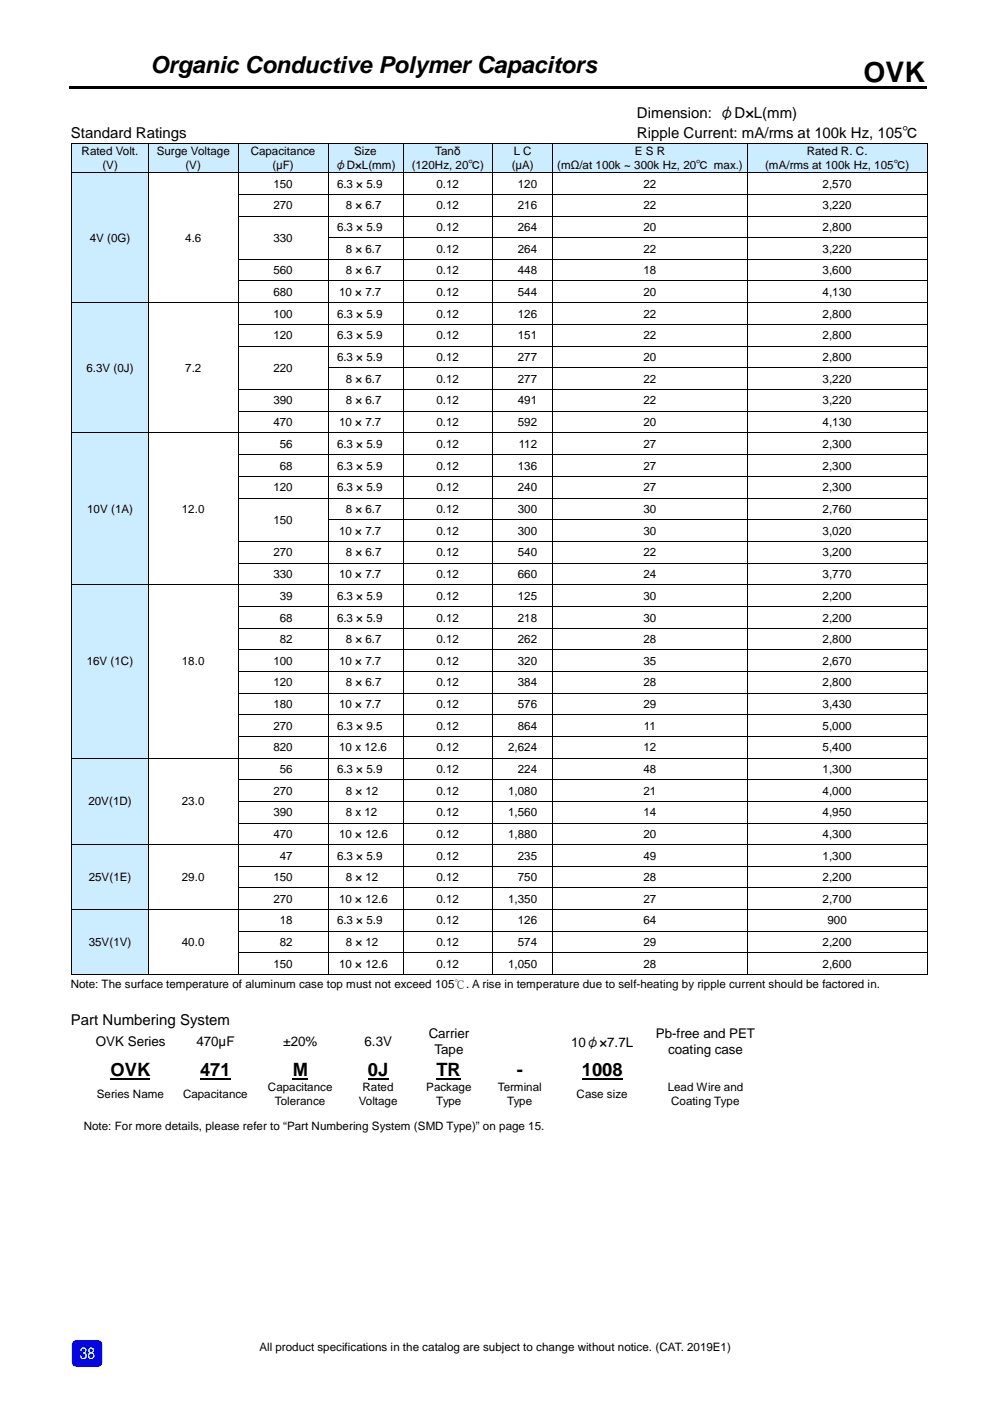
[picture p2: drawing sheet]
<svg xmlns="http://www.w3.org/2000/svg" width="210mm" height="297mm" viewBox="0 0 210 297" stroke-linecap="round" stroke-linejoin="round" font-family="sans-serif">
<path d="M14.8 18.3h16.6v.5h-16.6zM31.2 18.3h.5v.5h-.5zM31.7 18.3h136.2v.5h-136.2zM167.7 18.3h.5v.5h-.5zM168.2 18.3h28.3v.5h-28.3z" fill="#000"/>
<path d="M15.5 284.4l.7-.3h4.5a.92 .92 0 0 1 1 1v3.7a.89 .89 0 0 1-1 1h-4.5a.92 .92 0 0 1-1-1v-3.7z" fill-rule="evenodd" fill="#00f"/>
<g fill="#ccecff">
<path d="M15.3 30.5h16.1v6h-16.1z"/>
<path d="M15.7 30.6h15.3v2.9h-15.3z"/>
<path d="M15.7 33.5h15.3v2.8h-15.3z"/>
<path d="M31.5 30.5h19v6h-19z"/>
<path d="M32 30.6h18v2.9h-18z"/>
<path d="M32 33.5h18v2.8h-18z"/>
<path d="M50.5 30.5h19.1v6h-19.1z"/>
<path d="M51 30.6h18.1v2.9h-18.1z"/>
<path d="M51 33.5h18.1v2.8h-18.1z"/>
<path d="M69.6 30.5h15.8v6h-15.8z"/>
<path d="M70.1 30.5h14.9v2.8h-14.9z"/>
<path d="M70.1 33.3h14.9v3.2h-14.9z"/>
<path d="M85.5 30.5h19v6h-19z"/>
<path d="M85.9 30.5h18.1v2.8h-18.1z"/>
<path d="M85.9 33.3h18.1v3.2h-18.1z"/>
<path d="M104.5 30.5h12.7v6h-12.7z"/>
<path d="M105 30.6h11.7v2.9h-11.7z"/>
<path d="M105 33.5h11.7v2.8h-11.7z"/>
<path d="M117.2 30.5h41.3v6h-41.3z"/>
<path d="M117.7 30.5h40.3v2.8h-40.3z"/>
<path d="M117.7 33.3h40.3v3.2h-40.3z"/>
<path d="M158.5 30.5h38v6h-38z"/>
<path d="M159 30.5h37.1v2.8h-37.1z"/>
<path d="M159 33.3h37.1v3.2h-37.1z"/>
</g>
<path d="M15.2 30.3h.1v.1h-.1zM31.5 30.3h.1v.1h-.1zM50.5 30.3h.2v.1h-.2zM69.6 30.3h.1v.1h-.1zM85.4 30.3h.2v.1h-.2zM104.5 30.3h.1v.1h-.1zM117.2 30.3h.1v.1h-.1zM158.5 30.3h.1v.1h-.1zM196.5 30.3h.2v.1h-.2z" fill="#000"/>
<g fill="none" stroke="#000" stroke-width=".21">
<path d="M15.2 30.4v6.1M15.3 30.4h16.2M31.5 30.4v6.1M31.6 30.4h18.9M50.5 30.4v6.1M50.7 30.4h18.9M69.6 30.4v6.1M69.7 30.4h15.7M85.5 30.4v6.1M85.6 30.4h18.9M104.5 30.4v6.1M104.6 30.4h12.6"/>
<path d="M117.2 30.4v6.1M117.3 30.4h41.2M158.5 30.4v6.1M158.6 30.4h37.9M196.6 30.4v6.1"/>
</g>
<g fill="#ccecff">
<path d="M15.3 36.7h16.1v4.5h-16.1z"/>
<path d="M15.7 37.5h15.3v2.8h-15.3z"/>
</g>
<path d="M15.2 36.5h.1v.2h-.1zM31.5 36.5h.1v.2h-.1zM50.5 36.5h.2v.2h-.2zM69.6 36.5h.1v.2h-.1zM85.4 36.5h.2v.2h-.2zM104.5 36.5h.1v.2h-.1zM117.2 36.5h.1v.2h-.1zM158.5 36.5h.1v.2h-.1zM196.5 36.5h.2v.2h-.2z" fill="#000"/>
<g fill="none" stroke="#000" stroke-width=".21">
<path d="M15.2 36.7v4.5M15.3 36.6h16.2M31.5 36.7v4.5M31.6 36.6h18.9M50.5 36.7v4.5M50.7 36.6h18.9M69.6 36.7v4.5M69.7 36.6h15.7M85.5 36.7v4.5M85.6 36.6h18.9M104.5 36.7v4.5M104.6 36.6h12.6"/>
<path d="M117.2 36.7v4.5M117.3 36.6h41.2M158.5 36.7v4.5M158.6 36.6h37.9M196.6 36.7v4.5"/>
</g>
<g fill="#ccecff">
<path d="M15.3 41.3h16.1v4.5h-16.1z"/>
<path d="M15.7 42.1h15.3v2.8h-15.3z"/>
</g>
<path d="M15.2 41.2l.1 .1zM31.5 41.2v.1zM50.5 41.2l.1 .1zM69.6 41.2v.1zM85.4 41.2l.1 .1zM104.5 41.2l.1 .1zM117.2 41.2l.1 .1zM158.5 41.2v.1zM196.5 41.2l.2 .1z" fill="#000"/>
<path d="M15.3 41.2h16.2" fill="none" stroke="#ccecff" stroke-width=".21"/>
<g fill="none" stroke="#000" stroke-width=".21">
<path d="M15.2 41.3v4.5M31.5 41.3v4.5M50.5 41.3v4.5M50.6 41.2h19M69.6 41.3v4.5M69.6 41.2h15.8M85.5 41.3v4.5M85.5 41.2h19M104.5 41.3v4.5M104.6 41.2h12.6M117.2 41.3v4.5M117.3 41.2h41.2"/>
<path d="M158.5 41.3v4.5M158.5 41.2h38M196.6 41.3v4.5"/>
</g>
<g fill="#ccecff">
<path d="M15.3 45.8h16.1v9.1h-16.1z"/>
<path d="M15.7 49h15.3v2.8h-15.3z"/>
</g>
<g fill="#000">
<path d="M15.2 45.8h.1zM15.2 50.3l.1 .1zM31.5 50.3v.1zM50.5 45.8h.1zM50.5 50.3l.1 .1zM69.6 50.3v.1zM85.4 45.8h.1zM85.4 50.3l.1 .1zM104.5 45.8h.1zM104.5 50.3l.1 .1zM117.2 45.8h.1zM117.2 50.3l.1 .1z"/>
<path d="M158.5 50.3v.1zM196.5 45.8h.2zM196.5 50.3l.2 .1z"/>
</g>
<path d="M15.3 45.8h16.2" fill="none" stroke="#ccecff" stroke-width=".21"/>
<g fill="none" stroke="#000" stroke-width=".21">
<path d="M15.2 45.8v4.5M15.2 50.4v4.5M31.5 45.8v4.5M31.5 50.4v4.5M50.5 45.8v4.5M50.5 50.4v4.5M50.6 45.8h19M69.6 45.8v4.5M69.6 50.4v4.5M69.6 45.8h15.8M85.5 45.8v4.5l-15.9 .1M85.5 50.4v4.5"/>
<path d="M85.5 45.8h19M85.5 50.4h19M104.5 45.8v4.5M104.5 50.4v4.5M104.6 45.8h12.6M117.2 45.8v4.5l-12.6 .1M117.2 50.4v4.5M117.3 45.8h41.2M117.3 50.4h41.2M158.5 45.8v4.5M158.5 50.4v4.5M158.5 45.8h38"/>
<path d="M158.5 50.4h38M196.6 45.8v4.5M196.6 50.4v4.5"/>
</g>
<g fill="#ccecff">
<path d="M15.3 55h16.1v4.5h-16.1z"/>
<path d="M15.7 55.8h15.3v2.9h-15.3z"/>
</g>
<path d="M15.2 54.9l.1 .1zM31.5 54.9v.1zM50.5 54.9l.1 .1zM69.6 54.9v.1zM85.4 54.9l.1 .1zM104.5 54.9l.1 .1zM117.2 54.9l.1 .1zM158.5 54.9v.1zM196.5 54.9l.2 .1z" fill="#000"/>
<path d="M15.3 55h16.2" fill="none" stroke="#ccecff" stroke-width=".21"/>
<g fill="none" stroke="#000" stroke-width=".21">
<path d="M15.2 55v4.5M31.5 55v4.5M50.5 55v4.5M50.6 55h19M69.6 55v4.5M69.6 55h15.8M85.5 55v4.5M85.5 55h19M104.5 55v4.5M104.6 55h12.6M117.2 55v4.5M117.3 55h41.2"/>
<path d="M158.5 55v4.5M158.5 55h38M196.6 55v4.5"/>
</g>
<g fill="#ccecff">
<path d="M15.3 59.6h16.1v4.5h-16.1z"/>
<path d="M15.7 60.5h15.3v2.8h-15.3z"/>
</g>
<path d="M15.2 59.5l.1 .1zM31.5 59.5v.1zM50.5 59.5l.1 .1zM69.6 59.5v.1zM85.4 59.5l.1 .1zM104.5 59.5l.1 .1zM117.2 59.5l.1 .1zM158.5 59.5v.1zM196.5 59.5l.2 .1z" fill="#000"/>
<path d="M15.3 59.6h16.2" fill="none" stroke="#ccecff" stroke-width=".21"/>
<g fill="none" stroke="#000" stroke-width=".21">
<path d="M15.2 59.6v4.5M31.5 59.6v4.5M50.5 59.6v4.5M50.6 59.6h19M69.6 59.6v4.5M69.6 59.6h15.8M85.5 59.6v4.5M85.5 59.6h19M104.5 59.6v4.5M104.6 59.6h12.6M117.2 59.6v4.5M117.3 59.6h41.2"/>
<path d="M158.5 59.6v4.5M158.5 59.6h38M196.6 59.6v4.5"/>
</g>
<g fill="#ccecff">
<path d="M15.3 64.3h16.1v4.5h-16.1z"/>
<path d="M15.7 65.1h15.3v2.8h-15.3z"/>
</g>
<path d="M15.2 64.1h.1v.2h-.1zM31.5 64.1h.1v.2h-.1zM50.5 64.1h.2v.2h-.2zM69.6 64.1h.1v.2h-.1zM85.4 64.1h.2v.2h-.2zM104.5 64.1h.1v.2h-.1zM117.2 64.1h.1v.2h-.1zM158.5 64.1h.1v.2h-.1zM196.5 64.1h.2v.2h-.2z" fill="#000"/>
<g fill="none" stroke="#000" stroke-width=".21">
<path d="M15.2 64.3v4.5M15.3 64.2h16.2M31.5 64.3v4.5M31.6 64.2h18.9M50.5 64.3v4.5M50.7 64.2h18.9M69.6 64.3v4.5M69.7 64.2h15.7M85.5 64.3v4.5M85.6 64.2h18.9M104.5 64.3v4.5M104.6 64.2h12.6"/>
<path d="M117.2 64.3v4.5M117.3 64.2h41.2M158.5 64.3v4.5M158.6 64.2h37.9M196.6 64.3v4.5"/>
</g>
<g fill="#ccecff">
<path d="M15.3 68.9h16.1v4.5h-16.1z"/>
<path d="M15.7 69.7h15.3v2.9h-15.3z"/>
</g>
<path d="M15.2 68.8l.1 .1zM31.5 68.8v.1zM50.5 68.8l.1 .1zM69.6 68.8v.1zM85.4 68.8l.1 .1zM104.5 68.8l.1 .1zM117.2 68.8l.1 .1zM158.5 68.8v.1zM196.5 68.8l.2 .1z" fill="#000"/>
<path d="M15.3 68.8h16.2" fill="none" stroke="#ccecff" stroke-width=".21"/>
<path d="M15.2 68.9v4.5M31.5 68.9v4.5M69.6 68.8h-19l-.1 4.6M69.6 68.9v4.5M69.6 68.8h15.8l.1 4.6M85.5 68.8h19M104.5 68.9v4.5M104.6 68.8h12.6v4.6M117.3 68.8h41.2M158.5 68.9v4.5M158.5 68.8h38M196.6 68.9v4.5" fill="none" stroke="#000" stroke-width=".21"/>
<g fill="#ccecff">
<path d="M15.3 73.4h16.1v9.1h-16.1z"/>
<path d="M15.7 76.6h15.3v2.8h-15.3z"/>
</g>
<g fill="#000">
<path d="M15.2 73.4h.1zM15.2 77.9l.1 .1zM31.5 77.9v.1zM50.5 73.4h.1zM50.5 77.9l.1 .1zM69.6 77.9v.1zM85.4 73.4h.1zM85.4 77.9l.1 .1zM104.5 73.4h.1zM104.5 77.9l.1 .1zM117.2 73.4h.1zM117.2 77.9l.1 .1z"/>
<path d="M158.5 77.9v.1zM196.5 73.4h.2zM196.5 77.9l.2 .1z"/>
</g>
<path d="M15.3 73.4h16.2" fill="none" stroke="#ccecff" stroke-width=".21"/>
<g fill="none" stroke="#000" stroke-width=".21">
<path d="M15.2 73.4v4.5M15.2 78v4.5M31.5 73.4v4.5M31.5 78v4.5M50.5 73.4v4.5M50.5 78v4.5M50.6 73.4h19M69.6 73.4v4.5M69.6 78v4.5M69.6 73.4h15.8M69.6 78h15.8M85.5 73.4v4.5"/>
<path d="M85.5 78v4.5M85.5 73.4h19M85.5 78h19M104.5 73.4v4.5M104.5 78v4.5M104.6 73.4h12.6M104.6 78h12.6M117.2 73.4v4.5M117.2 78v4.5M117.3 73.4h41.2M117.3 78h41.2M158.5 73.4v4.5"/>
<path d="M158.5 78v4.5M158.5 73.4h38M158.5 78h38M196.6 73.4v4.5M196.6 78v4.5"/>
</g>
<g fill="#ccecff">
<path d="M15.3 82.6h16.1v4.5h-16.1z"/>
<path d="M15.7 83.4h15.3v2.9h-15.3z"/>
</g>
<path d="M15.2 82.5l.1 .1zM31.5 82.5v.1zM50.5 82.5l.1 .1zM69.6 82.5v.1zM85.4 82.5l.1 .1zM104.5 82.5l.1 .1zM117.2 82.5l.1 .1zM158.5 82.5v.1zM196.5 82.5l.2 .1z" fill="#000"/>
<path d="M15.3 82.6h16.2" fill="none" stroke="#ccecff" stroke-width=".21"/>
<g fill="none" stroke="#000" stroke-width=".21">
<path d="M15.2 82.6v4.5M31.5 82.6v4.5M50.5 82.6v4.5M50.6 82.6h19M69.6 82.6v4.5M69.6 82.6h15.8M85.5 82.6v4.5M85.5 82.6h19M104.5 82.6v4.5M104.6 82.6h12.6M117.2 82.6v4.5M117.3 82.6h41.2"/>
<path d="M158.5 82.6v4.5M158.5 82.6h38M196.6 82.6v4.5"/>
</g>
<g fill="#ccecff">
<path d="M15.3 87.2h16.1v4.5h-16.1z"/>
<path d="M15.7 88.1h15.3v2.8h-15.3z"/>
</g>
<path d="M15.2 87.1l.1 .1zM31.5 87.1v.1zM50.5 87.1l.1 .1zM69.6 87.1v.1zM85.4 87.1l.1 .1zM104.5 87.1l.1 .1zM117.2 87.1l.1 .1zM158.5 87.1v.1zM196.5 87.1l.2 .1z" fill="#000"/>
<path d="M15.3 87.2h16.2" fill="none" stroke="#ccecff" stroke-width=".21"/>
<g fill="none" stroke="#000" stroke-width=".21">
<path d="M15.2 87.2v4.5M31.5 87.2v4.5M50.5 87.2v4.5M50.6 87.2h19M69.6 87.2v4.5M69.6 87.2h15.8M85.5 87.2v4.5M85.5 87.2h19M104.5 87.2v4.5M104.6 87.2h12.6M117.2 87.2v4.5M117.3 87.2h41.2"/>
<path d="M158.5 87.2v4.5M158.5 87.2h38M196.6 87.2v4.5"/>
</g>
<g fill="#ccecff">
<path d="M15.3 91.9h16.1v4.5h-16.1z"/>
<path d="M15.7 92.7h15.3v2.8h-15.3z"/>
</g>
<path d="M15.2 91.7h.1v.2h-.1zM31.5 91.7h.1v.2h-.1zM50.5 91.7h.2v.2h-.2zM69.6 91.7h.1v.2h-.1zM85.4 91.7h.2v.2h-.2zM104.5 91.7h.1v.2h-.1zM117.2 91.7h.1v.2h-.1zM158.5 91.7h.1v.2h-.1zM196.5 91.7h.2v.2h-.2z" fill="#000"/>
<g fill="none" stroke="#000" stroke-width=".21">
<path d="M15.2 91.9v4.5M15.3 91.8h16.2M31.5 91.9v4.5M31.6 91.8h18.9M50.5 91.9v4.5M50.7 91.8h18.9M69.6 91.9v4.5M69.7 91.8h15.7M85.5 91.9v4.5M85.6 91.8h18.9M104.5 91.9v4.5M104.6 91.8h12.6"/>
<path d="M117.2 91.9v4.5M117.3 91.8h41.2M158.5 91.9v4.5M158.6 91.8h37.9M196.6 91.9v4.5"/>
</g>
<g fill="#ccecff">
<path d="M15.3 96.5h16.1v4.5h-16.1z"/>
<path d="M15.7 97.3h15.3v2.9h-15.3z"/>
</g>
<path d="M15.2 96.4l.1 .1zM31.5 96.4v.1zM50.5 96.4l.1 .1zM69.6 96.4v.1zM85.4 96.4l.1 .1zM104.5 96.4l.1 .1zM117.2 96.4l.1 .1zM158.5 96.4v.1zM196.5 96.4l.2 .1z" fill="#000"/>
<path d="M15.3 96.4h16.2" fill="none" stroke="#ccecff" stroke-width=".21"/>
<g fill="none" stroke="#000" stroke-width=".21">
<path d="M15.2 96.5v4.5M31.5 96.5v4.5M50.5 96.5v4.5M50.6 96.4h19M69.6 96.5v4.5M69.6 96.4h15.8M85.5 96.5v4.5M85.5 96.4h19M104.5 96.5v4.5M104.6 96.4h12.6M117.2 96.5v4.5M117.3 96.4h41.2"/>
<path d="M158.5 96.5v4.5M158.5 96.4h38M196.6 96.5v4.5"/>
</g>
<g fill="#ccecff">
<path d="M15.3 101h16.1v4.6h-16.1z"/>
<path d="M15.7 101.9h15.3v2.8h-15.3z"/>
</g>
<path d="M15.2 101h.1zM50.5 101h.1zM85.4 101h.1zM104.5 101h.1zM117.2 101h.1zM196.5 101h.2z" fill="#000"/>
<path d="M15.3 101h16.2" fill="none" stroke="#ccecff" stroke-width=".21"/>
<path d="M15.2 101v4.6M31.5 101v4.6M69.6 101h-19l-.1 4.6M69.6 101v4.6M69.6 101h15.8l.1 4.6M85.5 101h19M104.5 101v4.6M104.6 101h12.6v4.6M117.3 101h41.2M158.5 101v4.6M158.5 101h38M196.6 101v4.6" fill="none" stroke="#000" stroke-width=".21"/>
<g fill="#ccecff">
<path d="M15.3 105.7h16.1v4.5h-16.1z"/>
<path d="M15.7 106.5h15.3v2.8h-15.3z"/>
</g>
<path d="M15.2 105.6l.1 .1zM31.5 105.6v.1zM50.5 105.6l.1 .1zM69.6 105.6v.1zM85.4 105.6l.1 .1zM104.5 105.6l.1 .1zM117.2 105.6l.1 .1zM158.5 105.6v.1zM196.5 105.6l.2 .1z" fill="#000"/>
<path d="M15.3 105.6h16.2" fill="none" stroke="#ccecff" stroke-width=".21"/>
<path d="M15.2 105.7v4.5M31.5 105.7v4.5M69.6 105.6h-19l-.1 4.6M69.6 105.7v4.5M69.6 105.6h15.8l.1 4.6M85.5 105.6h19M104.5 105.7v4.5M104.6 105.6h12.6v4.6M117.3 105.6h41.2M158.5 105.7v4.5M158.5 105.6h38M196.6 105.7v4.5" fill="none" stroke="#000" stroke-width=".21"/>
<g fill="#ccecff">
<path d="M15.3 110.2h16.1v4.5h-16.1z"/>
<path d="M15.7 111.1h15.3v2.8h-15.3z"/>
</g>
<path d="M15.2 110.2h.1zM50.5 110.2h.1zM85.4 110.2h.1zM104.5 110.2h.1zM117.2 110.2h.1zM196.5 110.2h.2z" fill="#000"/>
<path d="M15.3 110.2h16.2" fill="none" stroke="#ccecff" stroke-width=".21"/>
<g fill="none" stroke="#000" stroke-width=".21">
<path d="M15.2 110.2v4.5M31.5 110.2v4.5M50.5 110.2v4.5M69.6 110.2v4.5M69.6 110.2h15.8M85.5 110.2v4.5M85.5 110.2h19M104.5 110.2v4.5M104.6 110.2h12.6M117.2 110.2v4.5M117.3 110.2h41.2M158.5 110.2v4.5"/>
<path d="M158.5 110.2h38M196.6 110.2v4.5"/>
</g>
<g fill="#ccecff">
<path d="M15.3 114.8h16.1v4.5h-16.1z"/>
<path d="M15.7 115.7h15.3v2.8h-15.3z"/>
</g>
<path d="M15.2 114.7l.1 .1zM31.5 114.7v.1zM50.5 114.7l.1 .1zM69.6 114.7v.1zM85.4 114.7l.1 .1zM104.5 114.7l.1 .1zM117.2 114.7l.1 .1zM158.5 114.7v.1zM196.5 114.7l.2 .1z" fill="#000"/>
<path d="M15.3 114.8h16.2" fill="none" stroke="#ccecff" stroke-width=".21"/>
<g fill="none" stroke="#000" stroke-width=".21">
<path d="M15.2 114.8v4.5M31.5 114.8v4.5M50.5 114.8v4.5M50.6 114.8h19M69.6 114.8v4.5M69.6 114.8h15.8M85.5 114.8v4.5M85.5 114.8h19M104.5 114.8v4.5M104.6 114.8h12.6M117.2 114.8v4.5M117.3 114.8h41.2"/>
<path d="M158.5 114.8v4.5M158.5 114.8h38M196.6 114.8v4.5"/>
</g>
<g fill="#ccecff">
<path d="M15.3 119.4h16.1v4.5h-16.1z"/>
<path d="M15.7 120.2h15.3v2.9h-15.3z"/>
</g>
<path d="M15.2 119.3l.1 .1zM31.5 119.3v.1zM50.5 119.3l.1 .1zM69.6 119.3v.1zM85.4 119.3l.1 .1zM104.5 119.3l.1 .1zM117.2 119.3l.1 .1zM158.5 119.3v.1zM196.5 119.3l.2 .1z" fill="#000"/>
<path d="M15.3 119.4h16.2" fill="none" stroke="#ccecff" stroke-width=".21"/>
<g fill="none" stroke="#000" stroke-width=".21">
<path d="M15.2 119.4v4.5M31.5 119.4v4.5M50.5 119.4v4.5M50.6 119.4h19M69.6 119.4v4.5M69.6 119.4h15.8M85.5 119.4v4.5M85.5 119.4h19M104.5 119.4v4.5M104.6 119.4h12.6M117.2 119.4v4.5M117.3 119.4h41.2"/>
<path d="M158.5 119.4v4.5M158.5 119.4h38M196.6 119.4v4.5"/>
</g>
<g fill="#ccecff">
<path d="M15.3 124.1h16.1v4.5h-16.1z"/>
<path d="M15.7 124.9h15.3v2.9h-15.3z"/>
</g>
<path d="M15.2 123.9h.1v.2h-.1zM31.5 123.9h.1v.2h-.1zM50.5 123.9h.2v.2h-.2zM69.6 123.9h.1v.2h-.1zM85.4 123.9h.2v.2h-.2zM104.5 123.9h.1v.2h-.1zM117.2 123.9h.1v.2h-.1zM158.5 123.9h.1v.2h-.1zM196.5 123.9h.2v.2h-.2z" fill="#000"/>
<g fill="none" stroke="#000" stroke-width=".21">
<path d="M15.2 124.1v4.5M15.3 124h16.2M31.5 124.1v4.5M31.6 124h18.9M50.5 124.1v4.5M50.7 124h18.9M69.6 124.1v4.5M69.7 124h15.7M85.5 124.1v4.5M85.6 124h18.9M104.5 124.1v4.5M104.6 124h12.6"/>
<path d="M117.2 124.1v4.5M117.3 124h41.2M158.5 124.1v4.5M158.6 124h37.9M196.6 124.1v4.5"/>
</g>
<g fill="#ccecff">
<path d="M15.3 128.7h16.1v4.5h-16.1z"/>
<path d="M15.7 129.5h15.3v2.8h-15.3z"/>
</g>
<path d="M15.2 128.6l.1 .1zM31.5 128.6v.1zM50.5 128.6l.1 .1zM69.6 128.6v.1zM85.4 128.6l.1 .1zM104.5 128.6l.1 .1zM117.2 128.6l.1 .1zM158.5 128.6v.1zM196.5 128.6l.2 .1z" fill="#000"/>
<path d="M15.3 128.6h16.2" fill="none" stroke="#ccecff" stroke-width=".21"/>
<g fill="none" stroke="#000" stroke-width=".21">
<path d="M15.2 128.7v4.5M31.5 128.7v4.5M50.5 128.7v4.5M50.6 128.6h19M69.6 128.7v4.5M69.6 128.6h15.8M85.5 128.7v4.5M85.5 128.6h19M104.5 128.7v4.5M104.6 128.6h12.6M117.2 128.7v4.5M117.3 128.6h41.2"/>
<path d="M158.5 128.7v4.5M158.5 128.6h38M196.6 128.7v4.5"/>
</g>
<g fill="#ccecff">
<path d="M15.3 133.3h16.1v4.5h-16.1z"/>
<path d="M15.7 134.1h15.3v2.8h-15.3z"/>
</g>
<path d="M15.2 133.2l.1 .1zM31.5 133.2v.1zM50.5 133.2l.1 .1zM69.6 133.2v.1zM85.4 133.2l.1 .1zM104.5 133.2l.1 .1zM117.2 133.2l.1 .1zM158.5 133.2v.1zM196.5 133.2l.2 .1z" fill="#000"/>
<path d="M15.3 133.2h16.2" fill="none" stroke="#ccecff" stroke-width=".21"/>
<g fill="none" stroke="#000" stroke-width=".21">
<path d="M15.2 133.3v4.5M31.5 133.3v4.5M50.5 133.3v4.5M50.6 133.2h19M69.6 133.3v4.5M69.6 133.2h15.8M85.5 133.3v4.5M85.5 133.2h19M104.5 133.3v4.5M104.6 133.2h12.6M117.2 133.3v4.5M117.3 133.2h41.2"/>
<path d="M158.5 133.3v4.5M158.5 133.2h38M196.6 133.3v4.5"/>
</g>
<g fill="#ccecff">
<path d="M15.3 137.8h16.1v4.5h-16.1z"/>
<path d="M15.7 138.7h15.3v2.8h-15.3z"/>
</g>
<path d="M15.2 137.8h.1zM50.5 137.8h.1zM85.4 137.8h.1zM104.5 137.8h.1zM117.2 137.8h.1zM196.5 137.8h.2z" fill="#000"/>
<path d="M15.3 137.8h16.2" fill="none" stroke="#ccecff" stroke-width=".21"/>
<path d="M15.2 137.8v4.5M31.5 137.8v4.5M69.6 137.8h-19l-.1 4.5M69.6 137.8v4.5M69.6 137.8h15.8l.1 4.5M85.5 137.8h19M104.5 137.8v4.5M104.6 137.8h12.6v4.5M117.3 137.8h41.2M158.5 137.8v4.5M158.5 137.8h38M196.6 137.8v4.5" fill="none" stroke="#000" stroke-width=".21"/>
<g fill="#ccecff">
<path d="M15.3 142.4h16.1v4.5h-16.1z"/>
<path d="M15.7 143.3h15.3v2.8h-15.3z"/>
</g>
<path d="M15.2 142.3l.1 .1zM31.5 142.3v.1zM50.5 142.3l.1 .1zM69.6 142.3v.1zM85.4 142.3l.1 .1zM104.5 142.3l.1 .1zM117.2 142.3l.1 .1zM158.5 142.3v.1zM196.5 142.3l.2 .1z" fill="#000"/>
<path d="M15.3 142.4h16.2" fill="none" stroke="#ccecff" stroke-width=".21"/>
<g fill="none" stroke="#000" stroke-width=".21">
<path d="M15.2 142.4v4.5M31.5 142.4v4.5M50.5 142.4v4.5M50.6 142.4h19M69.6 142.4v4.5M69.6 142.4h15.8M85.5 142.4v4.5M85.5 142.4h19M104.5 142.4v4.5M104.6 142.4h12.6M117.2 142.4v4.5M117.3 142.4h41.2"/>
<path d="M158.5 142.4v4.5M158.5 142.4h38M196.6 142.4v4.5"/>
</g>
<g fill="#ccecff">
<path d="M15.3 147h16.1v4.5h-16.1z"/>
<path d="M15.7 147.8h15.3v2.9h-15.3z"/>
</g>
<path d="M15.2 146.9l.1 .1zM31.5 146.9v.1zM50.5 146.9l.1 .1zM69.6 146.9v.1zM85.4 146.9l.1 .1zM104.5 146.9l.1 .1zM117.2 146.9l.1 .1zM158.5 146.9v.1zM196.5 146.9l.2 .1z" fill="#000"/>
<path d="M15.3 147h16.2" fill="none" stroke="#ccecff" stroke-width=".21"/>
<g fill="none" stroke="#000" stroke-width=".21">
<path d="M15.2 147v4.5M31.5 147v4.5M50.5 147v4.5M50.6 147h19M69.6 147v4.5M69.6 147h15.8M85.5 147v4.5M85.5 147h19M104.5 147v4.5M104.6 147h12.6M117.2 147v4.5M117.3 147h41.2"/>
<path d="M158.5 147v4.5M158.5 147h38M196.6 147v4.5"/>
</g>
<g fill="#ccecff">
<path d="M15.3 151.6h16.1v4.5h-16.1z"/>
<path d="M15.7 152.4h15.3v2.9h-15.3z"/>
</g>
<path d="M15.2 151.5l.1 .1zM31.5 151.5v.1zM50.5 151.5l.1 .1zM69.6 151.5v.1zM85.4 151.5l.1 .1zM104.5 151.5l.1 .1zM117.2 151.5l.1 .1zM158.5 151.5v.1zM196.5 151.5l.2 .1z" fill="#000"/>
<path d="M15.3 151.6h16.2" fill="none" stroke="#ccecff" stroke-width=".21"/>
<g fill="none" stroke="#000" stroke-width=".21">
<path d="M15.2 151.6v4.5M31.5 151.6v4.5M50.5 151.6v4.5M50.6 151.6h19M69.6 151.6v4.5M69.6 151.6h15.8M85.5 151.6v4.5M85.5 151.6h19M104.5 151.6v4.5M104.6 151.6h12.6M117.2 151.6v4.5M117.3 151.6h41.2"/>
<path d="M158.5 151.6v4.5M158.5 151.6h38M196.6 151.6v4.5"/>
</g>
<g fill="#ccecff">
<path d="M15.3 156.2h16.1v4.5h-16.1z"/>
<path d="M15.7 157h15.3v2.9h-15.3z"/>
</g>
<path d="M15.2 156.1l.1 .1zM31.5 156.1v.1zM50.5 156.1l.1 .1zM69.6 156.1v.1zM85.4 156.1l.1 .1zM104.5 156.1l.1 .1zM117.2 156.1l.1 .1zM158.5 156.1v.1zM196.5 156.1l.2 .1z" fill="#000"/>
<path d="M15.3 156.1h16.2" fill="none" stroke="#ccecff" stroke-width=".21"/>
<g fill="none" stroke="#000" stroke-width=".21">
<path d="M15.2 156.2v4.5M31.5 156.2v4.5M50.5 156.2v4.5M50.6 156.1h19M69.6 156.2v4.5M69.6 156.1h15.8M85.5 156.2v4.5M85.5 156.1h19M104.5 156.2v4.5M104.6 156.1h12.6M117.2 156.2v4.5M117.3 156.1h41.2"/>
<path d="M158.5 156.2v4.5M158.5 156.1h38M196.6 156.2v4.5"/>
</g>
<g fill="#ccecff">
<path d="M15.3 160.8h16.1v4.5h-16.1z"/>
<path d="M15.7 161.6h15.3v2.8h-15.3z"/>
</g>
<path d="M15.2 160.7l.1 .1zM31.5 160.7v.1zM50.5 160.7l.1 .1zM69.6 160.7v.1zM85.4 160.7l.1 .1zM104.5 160.7l.1 .1zM117.2 160.7l.1 .1zM158.5 160.7v.1zM196.5 160.7l.2 .1z" fill="#000"/>
<g fill="none" stroke="#000" stroke-width=".21">
<path d="M15.2 160.8v4.5M15.3 160.7h16.2M31.5 160.8v4.5M31.5 160.7h19M50.5 160.8v4.5M50.6 160.7h19M69.6 160.8v4.5M69.6 160.7h15.8M85.5 160.8v4.5M85.5 160.7h19M104.5 160.8v4.5M104.6 160.7h12.6"/>
<path d="M117.2 160.8v4.5M117.3 160.7h41.2M158.5 160.8v4.5M158.5 160.7h38M196.6 160.8v4.5"/>
</g>
<g fill="#ccecff">
<path d="M15.3 165.4h16.1v9.1h-16.1z"/>
<path d="M15.7 168.5h15.3v2.8h-15.3z"/>
</g>
<g fill="#000">
<path d="M15.2 165.3l.1 .1zM15.2 169.8l.1 .1zM31.5 165.3v.1zM31.5 169.8v.1zM50.5 165.3l.1 .1zM50.5 169.8l.1 .1zM69.6 165.3v.1zM69.6 169.8v.1zM85.4 165.3l.1 .1zM85.4 169.8l.1 .1zM104.5 165.3l.1 .1zM104.5 169.8l.1 .1z"/>
<path d="M117.2 165.3l.1 .1zM117.2 169.8l.1 .1zM158.5 165.3v.1zM158.5 169.8v.1zM196.5 165.3l.2 .1zM196.5 169.8l.2 .1z"/>
</g>
<path d="M15.3 165.3h16.2" fill="none" stroke="#ccecff" stroke-width=".21"/>
<g fill="none" stroke="#000" stroke-width=".21">
<path d="M15.2 165.4v4.4M15.2 169.9v4.6M31.5 165.4v4.4M31.5 169.9v4.6M50.5 165.4v4.4M50.5 169.9v4.6M50.6 165.3h19M50.6 169.9h19M69.6 165.4v4.4M69.6 169.9v4.6M69.6 165.3h15.8M69.6 169.9h15.8"/>
<path d="M85.5 165.4v4.4M85.5 169.9v4.6M85.5 165.3h19M85.5 169.9h19M104.5 165.4v4.4M104.5 169.9v4.6M104.6 165.3h12.6M104.6 169.9h12.6M117.2 165.4v4.4M117.2 169.9v4.6M117.3 165.3h41.2M117.3 169.9h41.2"/>
<path d="M158.5 165.4v4.4M158.5 169.9v4.6M158.5 165.3h38M158.5 169.9h38M196.6 165.4v4.4M196.6 169.9v4.6"/>
</g>
<g fill="#ccecff">
<path d="M15.3 174.5h16.1v4.5h-16.1z"/>
<path d="M15.7 175.3h15.3v2.9h-15.3z"/>
</g>
<path d="M15.2 174.5h.1zM50.5 174.5h.1zM85.4 174.5h.1zM104.5 174.5h.1zM117.2 174.5h.1zM196.5 174.5h.2z" fill="#000"/>
<path d="M15.3 174.5h16.2" fill="none" stroke="#ccecff" stroke-width=".21"/>
<g fill="none" stroke="#000" stroke-width=".21">
<path d="M15.2 174.5v4.5M31.5 174.5v4.5M50.5 174.5v4.5M50.6 174.5h19M69.6 174.5v4.5M69.6 174.5h15.8M85.5 174.5v4.5M85.5 174.5h19M104.5 174.5v4.5M104.6 174.5h12.6M117.2 174.5v4.5M117.3 174.5h41.2"/>
<path d="M158.5 174.5v4.5M158.5 174.5h38M196.6 174.5v4.5"/>
</g>
<g fill="#ccecff">
<path d="M15.3 179.1h16.1v4.5h-16.1z"/>
<path d="M15.7 180h15.3v2.8h-15.3z"/>
</g>
<path d="M15.2 179l.1 .1zM31.5 179v.1zM50.5 179l.1 .1zM69.6 179v.1zM85.4 179l.1 .1zM104.5 179l.1 .1zM117.2 179l.1 .1zM158.5 179v.1zM196.5 179l.2 .1z" fill="#000"/>
<g fill="none" stroke="#000" stroke-width=".21">
<path d="M15.2 179.1v4.5M15.3 179.1h16.2M31.5 179.1v4.5M31.5 179.1h19M50.5 179.1v4.5M50.6 179.1h19M69.6 179.1v4.5M69.6 179.1h15.8M85.5 179.1v4.5M85.5 179.1h19M104.5 179.1v4.5M104.6 179.1h12.6"/>
<path d="M117.2 179.1v4.5M117.3 179.1h41.2M158.5 179.1v4.5M158.5 179.1h38M196.6 179.1v4.5"/>
</g>
<g fill="#ccecff">
<path d="M15.3 183.7h16.1v4.5h-16.1z"/>
<path d="M15.7 184.5h15.3v2.9h-15.3z"/>
</g>
<path d="M15.2 183.6l.1 .1zM31.5 183.6v.1zM50.5 183.6l.1 .1zM69.6 183.6v.1zM85.4 183.6l.1 .1zM104.5 183.6l.1 .1zM117.2 183.6l.1 .1zM158.5 183.6v.1zM196.5 183.6l.2 .1z" fill="#000"/>
<path d="M15.3 183.6h16.2" fill="none" stroke="#ccecff" stroke-width=".21"/>
<path d="M15.2 183.7v4.5M31.5 183.7v4.5M69.6 183.6h-19l-.1 4.6M69.6 183.7v4.5M69.6 183.6h15.8l.1 4.6M85.5 183.6h19M104.5 183.7v4.5M104.6 183.6h12.6v4.6M117.3 183.6h41.2M158.5 183.7v4.5M158.5 183.6h38M196.6 183.7v4.5" fill="none" stroke="#000" stroke-width=".21"/>
<g fill="#ccecff">
<path d="M15.3 188.3h16.1v4.5h-16.1z"/>
<path d="M15.7 189.1h15.3v2.8h-15.3z"/>
</g>
<path d="M15.2 188.2l.1 .1zM31.5 188.2v.1zM50.5 188.2l.1 .1zM69.6 188.2v.1zM85.4 188.2l.1 .1zM104.5 188.2l.1 .1zM117.2 188.2l.1 .1zM158.5 188.2v.1zM196.5 188.2l.2 .1z" fill="#000"/>
<path d="M15.3 188.3h16.2" fill="none" stroke="#ccecff" stroke-width=".21"/>
<path d="M15.2 188.3v4.5M31.5 188.3v4.5M69.6 188.3h-19l-.1 4.5M69.6 188.3v4.5M69.6 188.3h15.8l.1 4.5M85.5 188.3h19M104.5 188.3v4.5M104.6 188.3h12.6v4.5M117.3 188.3h41.2M158.5 188.3v4.5M158.5 188.3h38M196.6 188.3v4.5" fill="none" stroke="#000" stroke-width=".21"/>
<g fill="#ccecff">
<path d="M15.3 192.9h16.1v4.5h-16.1z"/>
<path d="M15.7 193.7h15.3v2.9h-15.3z"/>
</g>
<path d="M15.2 192.8l.1 .1zM31.5 192.8v.1zM50.5 192.8l.1 .1zM69.6 192.8v.1zM85.4 192.8l.1 .1zM104.5 192.8l.1 .1zM117.2 192.8l.1 .1zM158.5 192.8v.1zM196.5 192.8l.2 .1z" fill="#000"/>
<g fill="none" stroke="#000" stroke-width=".21">
<path d="M15.2 192.9v4.5M15.3 192.8h16.2M31.5 192.9v4.5M31.5 192.8h19M50.5 192.9v4.5M50.6 192.8h19M69.6 192.9v4.5M69.6 192.8h15.8M85.5 192.9v4.5M85.5 192.8h19M104.5 192.9v4.5M104.6 192.8h12.6"/>
<path d="M117.2 192.9v4.5M117.3 192.8h41.2M158.5 192.9v4.5M158.5 192.8h38M196.6 192.9v4.5"/>
</g>
<g fill="#ccecff">
<path d="M15.3 197.4h16.1v4.6h-16.1z"/>
<path d="M15.7 198.3h15.3v2.8h-15.3z"/>
</g>
<path d="M15.2 197.4h.1zM50.5 197.4h.1zM85.4 197.4h.1zM104.5 197.4h.1zM117.2 197.4h.1zM196.5 197.4h.2z" fill="#000"/>
<path d="M15.3 197.4h16.2" fill="none" stroke="#ccecff" stroke-width=".21"/>
<g fill="none" stroke="#000" stroke-width=".21">
<path d="M15.2 197.4v4.6M31.5 197.4v4.6M50.5 197.4v4.6M50.6 197.4h19M69.6 197.4v4.6M69.6 197.4h15.8M85.5 197.4v4.6M85.5 197.4h19M104.5 197.4v4.6M104.6 197.4h12.6M117.2 197.4v4.6M117.3 197.4h41.2"/>
<path d="M158.5 197.4v4.6M158.5 197.4h38M196.6 197.4v4.6"/>
</g>
<g fill="#ccecff">
<path d="M15.3 202.1h16.1v4.4h-16.1z"/>
<path d="M15.7 202.9h15.3v2.8h-15.3z"/>
</g>
<g fill="#000">
<path d="M15.2 202l.1 .1zM15.2 206.5h.1v.2h-.1zM31.5 202v.1zM31.5 206.5h.1v.2h-.1zM50.5 202l.1 .1zM50.5 206.5h.2v.2h-.2zM69.6 202v.1zM69.6 206.5h.1v.2h-.1zM85.4 202l.1 .1zM85.4 206.5h.2v.2h-.2zM104.5 202l.1 .1zM104.5 206.5h.1v.2h-.1z"/>
<path d="M117.2 202l.1 .1zM117.2 206.5h.1v.2h-.1zM158.5 202v.1zM158.5 206.5h.1v.2h-.1zM196.5 202l.2 .1zM196.5 206.5h.2v.2h-.2z"/>
</g>
<path d="M15.3 202h16.2" fill="none" stroke="#ccecff" stroke-width=".21"/>
<g fill="none" stroke="#000" stroke-width=".21">
<path d="M15.2 202.1v4.4M15.3 206.6h16.2M31.5 202.1v4.4M31.6 206.6h18.9M50.5 202.1v4.4M50.6 202h19M50.7 206.6h18.9M69.6 202.1v4.4M69.6 202h15.8M69.7 206.6h15.7M85.5 202.1v4.4M85.5 202h19"/>
<path d="M85.6 206.6h18.9M104.5 202.1v4.4M104.6 202h12.6M104.6 206.6h12.6M117.2 202.1v4.4M117.3 202h41.2M117.3 206.6h41.2M158.5 202.1v4.4M158.5 202h38M158.6 206.6h37.9M196.6 202.1v4.4"/>
</g>
<path d="M23.5 228.7h8.4M42.4 228.7h6.5M62.1 228.7h3.2M78 228.7h4.3M92.6 228.7h5.1M123.4 228.7h8.6" fill="none" stroke="#000" stroke-width=".42"/>
<text font-size="6" x="183.1" y="17.4">OVK</text>
<text font-size="5" x="31.9" y="15.5">Organic Conductive Polymer Capacitors</text>
<g font-size="3.9">
<text x="23.5" y="228">OVK</text>
<text x="42.4" y="228">471</text>
<text x="62.1" y="228">M</text>
<text x="78" y="228">0J</text>
<text x="92.6" y="228">TR</text>
<text x="109.6" y="228">-</text>
<text x="123.4" y="228">1008</text>
</g>
<text font-size="3.5" fill="#fff" x="16.8" y="288.2">38</text>
<g font-size="3.2">
<text x="15" y="29.2">Standard Ratings</text>
<text x="135" y="29.2">Ripple Current: mA/rms at 100k Hz, 105℃</text>
<text x="135" y="25.1">Dimension: φD×L(mm)</text>
<text x="15" y="217.3">Part Numbering System</text>
</g>
<g font-size="2.8">
<text x="20.3" y="221.8">OVK Series</text>
<text x="41.7" y="221.8">470µF</text>
<text x="60.1" y="221.8">±20%</text>
<text x="77.3" y="221.8">6.3V</text>
<text x="90.9" y="220.2">Carrier</text>
<text x="139.1" y="220.2">Pb-free and PET</text>
<text x="92.1" y="223.4">Tape</text>
<text x="121.1" y="222">10φ×7.7L</text>
<text x="141.6" y="223.4">coating case</text>
</g>
<g font-size="2.5">
<text x="17.3" y="32.9">Rated Volt.</text>
<text x="21.7" y="35.8">(V)</text>
<text x="33.2" y="32.9">Surge Voltage</text>
<text x="39.3" y="35.8">(V)</text>
<text x="53.2" y="32.9">Capacitance</text>
<text x="57.7" y="35.8">(µF)</text>
<text x="71.1" y="35.8">φD×L(mm)</text>
<text x="75.1" y="32.8">Size</text>
<text x="87.3" y="35.8">(120Hz, 20℃)</text>
<text x="92.3" y="32.8">Tanδ</text>
<text x="108.5" y="35.8">(µA)</text>
<text x="109" y="32.9">L C</text>
<text x="118.2" y="35.8">(mΩ/at 100k ~ 300k Hz, 20℃ max.)</text>
<text x="134.6" y="32.8">E S R</text>
<text x="162.2" y="35.8">(mA/rms at 100k Hz, 105℃)</text>
<text x="171.1" y="32.8">Rated R. C.</text>
<text x="58" y="39.8">150</text>
<text x="71.5" y="39.8">6.3 × 5.9</text>
<text x="92.5" y="39.8">0.12</text>
<text x="109.8" y="39.8">120</text>
<text x="136.4" y="39.8">22</text>
<text x="174.4" y="39.8">2,570</text>
<text x="58" y="44.4">270</text>
<text x="73.3" y="44.4">8 × 6.7</text>
<text x="92.5" y="44.4">0.12</text>
<text x="109.8" y="44.4">216</text>
<text x="136.4" y="44.4">22</text>
<text x="174.4" y="44.4">3,220</text>
<text x="19" y="51.3">4V (0G)</text>
<text x="39.3" y="51.3">4.6</text>
<text x="58" y="51.3">330</text>
<text x="71.5" y="49">6.3 × 5.9</text>
<text x="73.3" y="53.6">8 × 6.7</text>
<text x="92.5" y="53.6">0.12</text>
<text x="92.5" y="49">0.12</text>
<text x="109.8" y="53.6">264</text>
<text x="109.8" y="49">264</text>
<text x="136.4" y="53.6">22</text>
<text x="136.4" y="49">20</text>
<text x="174.4" y="53.6">3,220</text>
<text x="174.4" y="49">2,800</text>
<text x="58" y="58.1">560</text>
<text x="73.3" y="58.1">8 × 6.7</text>
<text x="92.5" y="58.1">0.12</text>
<text x="109.8" y="58.1">448</text>
<text x="136.4" y="58.1">18</text>
<text x="174.4" y="58.1">3,600</text>
<text x="58" y="62.7">680</text>
<text x="71.9" y="62.7">10 × 7.7</text>
<text x="92.5" y="62.7">0.12</text>
<text x="109.8" y="62.7">544</text>
<text x="136.4" y="62.7">20</text>
<text x="174.4" y="62.7">4,130</text>
<text x="58" y="67.4">100</text>
<text x="58" y="72">120</text>
<text x="71.5" y="67.4">6.3 × 5.9</text>
<text x="71.5" y="72">6.3 × 5.9</text>
<text x="92.5" y="67.4">0.12</text>
<text x="92.5" y="72">0.12</text>
<text x="109.8" y="67.4">126</text>
<text x="109.8" y="72">151</text>
<text x="136.4" y="67.4">22</text>
<text x="136.4" y="72">22</text>
<text x="174.4" y="67.4">2,800</text>
<text x="174.4" y="72">2,800</text>
<text x="71.5" y="76.6">6.3 × 5.9</text>
<text x="92.5" y="76.6">0.12</text>
<text x="109.8" y="76.6">277</text>
<text x="136.4" y="76.6">20</text>
<text x="174.4" y="76.6">2,800</text>
<text x="18.3" y="78.9">6.3V (0J)</text>
<text x="39.3" y="78.9">7.2</text>
<text x="58" y="78.9">220</text>
<text x="73.3" y="81.2">8 × 6.7</text>
<text x="92.5" y="81.2">0.12</text>
<text x="109.8" y="81.2">277</text>
<text x="136.4" y="81.2">22</text>
<text x="174.4" y="81.2">3,220</text>
<text x="58" y="85.7">390</text>
<text x="73.3" y="85.7">8 × 6.7</text>
<text x="92.5" y="85.7">0.12</text>
<text x="109.8" y="85.7">491</text>
<text x="136.4" y="85.7">22</text>
<text x="174.4" y="85.7">3,220</text>
<text x="58" y="90.3">470</text>
<text x="59.4" y="95">56</text>
<text x="71.5" y="95">6.3 × 5.9</text>
<text x="71.9" y="90.3">10 × 7.7</text>
<text x="92.5" y="90.3">0.12</text>
<text x="92.5" y="95">0.12</text>
<text x="109.8" y="90.3">592</text>
<text x="110" y="95">112</text>
<text x="136.4" y="95">27</text>
<text x="136.4" y="90.3">20</text>
<text x="174.4" y="95">2,300</text>
<text x="174.4" y="90.3">4,130</text>
<text x="59.4" y="99.6">68</text>
<text x="71.5" y="99.6">6.3 × 5.9</text>
<text x="92.5" y="99.6">0.12</text>
<text x="109.8" y="99.6">136</text>
<text x="136.4" y="99.6">27</text>
<text x="174.4" y="99.6">2,300</text>
<text x="58" y="104.2">120</text>
<text x="71.5" y="104.2">6.3 × 5.9</text>
<text x="92.5" y="104.2">0.12</text>
<text x="109.8" y="104.2">240</text>
<text x="136.4" y="104.2">27</text>
<text x="174.4" y="104.2">2,300</text>
<text x="18.5" y="108.8">10V (1A)</text>
<text x="38.6" y="108.8">12.0</text>
<text x="58" y="111">150</text>
<text x="71.9" y="113.4">10 × 7.7</text>
<text x="73.3" y="108.8">8 × 6.7</text>
<text x="92.5" y="113.4">0.12</text>
<text x="92.5" y="108.8">0.12</text>
<text x="109.8" y="113.4">300</text>
<text x="109.8" y="108.8">300</text>
<text x="136.4" y="113.4">30</text>
<text x="136.4" y="108.8">30</text>
<text x="174.4" y="113.4">3,020</text>
<text x="174.4" y="108.8">2,760</text>
<text x="58" y="117.9">270</text>
<text x="73.3" y="117.9">8 × 6.7</text>
<text x="92.5" y="117.9">0.12</text>
<text x="109.8" y="117.9">540</text>
<text x="136.4" y="117.9">22</text>
<text x="174.4" y="117.9">3,200</text>
<text x="58" y="122.5">330</text>
<text x="71.9" y="122.5">10 × 7.7</text>
<text x="92.5" y="122.5">0.12</text>
<text x="109.8" y="122.5">660</text>
<text x="136.4" y="122.5">24</text>
<text x="174.4" y="122.5">3,770</text>
<text x="59.4" y="127.2">39</text>
<text x="59.4" y="131.8">68</text>
<text x="71.5" y="127.2">6.3 × 5.9</text>
<text x="71.5" y="131.8">6.3 × 5.9</text>
<text x="92.5" y="127.2">0.12</text>
<text x="92.5" y="131.8">0.12</text>
<text x="109.8" y="127.2">125</text>
<text x="109.8" y="131.8">218</text>
<text x="136.4" y="127.2">30</text>
<text x="136.4" y="131.8">30</text>
<text x="174.4" y="127.2">2,200</text>
<text x="174.4" y="131.8">2,200</text>
<text x="59.4" y="136.4">82</text>
<text x="73.3" y="136.4">8 × 6.7</text>
<text x="92.5" y="136.4">0.12</text>
<text x="109.8" y="136.4">262</text>
<text x="136.4" y="136.4">28</text>
<text x="174.4" y="136.4">2,800</text>
<text x="18.4" y="141">16V (1C)</text>
<text x="38.6" y="141">18.0</text>
<text x="58" y="141">100</text>
<text x="71.9" y="141">10 × 7.7</text>
<text x="92.5" y="141">0.12</text>
<text x="109.8" y="141">320</text>
<text x="136.4" y="141">35</text>
<text x="174.4" y="141">2,670</text>
<text x="58" y="145.5">120</text>
<text x="73.3" y="145.5">8 × 6.7</text>
<text x="92.5" y="145.5">0.12</text>
<text x="109.8" y="145.5">384</text>
<text x="136.4" y="145.5">28</text>
<text x="174.4" y="145.5">2,800</text>
<text x="58" y="150.1">180</text>
<text x="58" y="154.7">270</text>
<text x="71.5" y="154.7">6.3 × 9.5</text>
<text x="71.9" y="150.1">10 × 7.7</text>
<text x="92.5" y="150.1">0.12</text>
<text x="92.5" y="154.7">0.12</text>
<text x="109.8" y="150.1">576</text>
<text x="109.8" y="154.7">864</text>
<text x="136.4" y="150.1">29</text>
<text x="136.5" y="154.7">11</text>
<text x="174.4" y="150.1">3,430</text>
<text x="174.4" y="154.7">5,000</text>
<text x="58" y="159.3">820</text>
<text x="71.9" y="159.3">10 x 12.6</text>
<text x="92.5" y="159.3">0.12</text>
<text x="107.7" y="159.3">2,624</text>
<text x="136.4" y="159.3">12</text>
<text x="174.4" y="159.3">5,400</text>
<text x="59.4" y="163.9">56</text>
<text x="71.5" y="163.9">6.3 × 5.9</text>
<text x="92.5" y="163.9">0.12</text>
<text x="109.8" y="163.9">224</text>
<text x="136.4" y="163.9">48</text>
<text x="174.4" y="163.9">1,300</text>
<text x="18.8" y="170.8">20V(1D)</text>
<text x="38.6" y="170.8">23.0</text>
<text x="58" y="168.5">270</text>
<text x="58" y="173.1">390</text>
<text x="73.3" y="168.5">8 × 12</text>
<text x="73.3" y="173.1">8 x 12</text>
<text x="92.5" y="168.5">0.12</text>
<text x="92.5" y="173.1">0.12</text>
<text x="107.7" y="168.5">1,080</text>
<text x="107.7" y="173.1">1,560</text>
<text x="136.4" y="168.5">21</text>
<text x="136.4" y="173.1">14</text>
<text x="174.4" y="168.5">4,000</text>
<text x="174.4" y="173.1">4,950</text>
<text x="58" y="177.6">470</text>
<text x="71.9" y="177.6">10 × 12.6</text>
<text x="92.5" y="177.6">0.12</text>
<text x="107.7" y="177.6">1,880</text>
<text x="136.4" y="177.6">20</text>
<text x="174.4" y="177.6">4,300</text>
<text x="59.4" y="182.2">47</text>
<text x="71.5" y="182.2">6.3 × 5.9</text>
<text x="92.5" y="182.2">0.12</text>
<text x="109.8" y="182.2">235</text>
<text x="136.4" y="182.2">49</text>
<text x="174.4" y="182.2">1,300</text>
<text x="18.8" y="186.8">25V(1E)</text>
<text x="38.6" y="186.8">29.0</text>
<text x="58" y="186.8">150</text>
<text x="58" y="191.4">270</text>
<text x="71.9" y="191.4">10 × 12.6</text>
<text x="73.3" y="186.8">8 × 12</text>
<text x="92.5" y="186.8">0.12</text>
<text x="92.5" y="191.4">0.12</text>
<text x="107.7" y="191.4">1,350</text>
<text x="109.8" y="186.8">750</text>
<text x="136.4" y="186.8">28</text>
<text x="136.4" y="191.4">27</text>
<text x="174.4" y="186.8">2,200</text>
<text x="174.4" y="191.4">2,700</text>
<text x="59.4" y="196">18</text>
<text x="71.5" y="196">6.3 × 5.9</text>
<text x="92.5" y="196">0.12</text>
<text x="109.8" y="196">126</text>
<text x="136.4" y="196">64</text>
<text x="175.5" y="196">900</text>
<text x="18.8" y="200.6">35V(1V)</text>
<text x="38.6" y="200.6">40.0</text>
<text x="59.4" y="200.6">82</text>
<text x="73.3" y="200.6">8 × 12</text>
<text x="92.5" y="200.6">0.12</text>
<text x="109.8" y="200.6">574</text>
<text x="136.4" y="200.6">29</text>
<text x="174.4" y="200.6">2,200</text>
<text x="15" y="209.4">Note: The surface temperature of aluminum case top must not exceed 105℃. A rise in temperature due to self-heating by ripple current should be factored in.</text>
<text x="58" y="205.1">150</text>
<text x="71.9" y="205.1">10 × 12.6</text>
<text x="92.5" y="205.1">0.12</text>
<text x="107.7" y="205.1">1,050</text>
<text x="136.4" y="205.1">28</text>
<text x="174.4" y="205.1">2,600</text>
<text x="20.5" y="232.8">Series Name</text>
<text x="38.8" y="232.8">Capacitance</text>
<text x="56.8" y="231.4">Capacitance</text>
<text x="76.9" y="231.4">Rated</text>
<text x="90.4" y="231.4">Package</text>
<text x="105.5" y="231.4">Terminal</text>
<text x="122.3" y="232.8">Case size</text>
<text x="141.6" y="231.4">Lead Wire and</text>
<text x="17.8" y="239.5">Note: For more details, please refer to “Part Numbering System (SMD Type)” on page 15.</text>
<text x="58.3" y="234.2">Tolerance</text>
<text x="76.1" y="234.2">Voltage</text>
<text x="92.5" y="234.2">Type</text>
<text x="107.5" y="234.2">Type</text>
<text x="142.3" y="234.2">Coating Type</text>
<text x="55" y="286.5">All product specifications in the catalog are subject to change without notice. (CAT. 2019E1)</text>
</g>
</svg>
